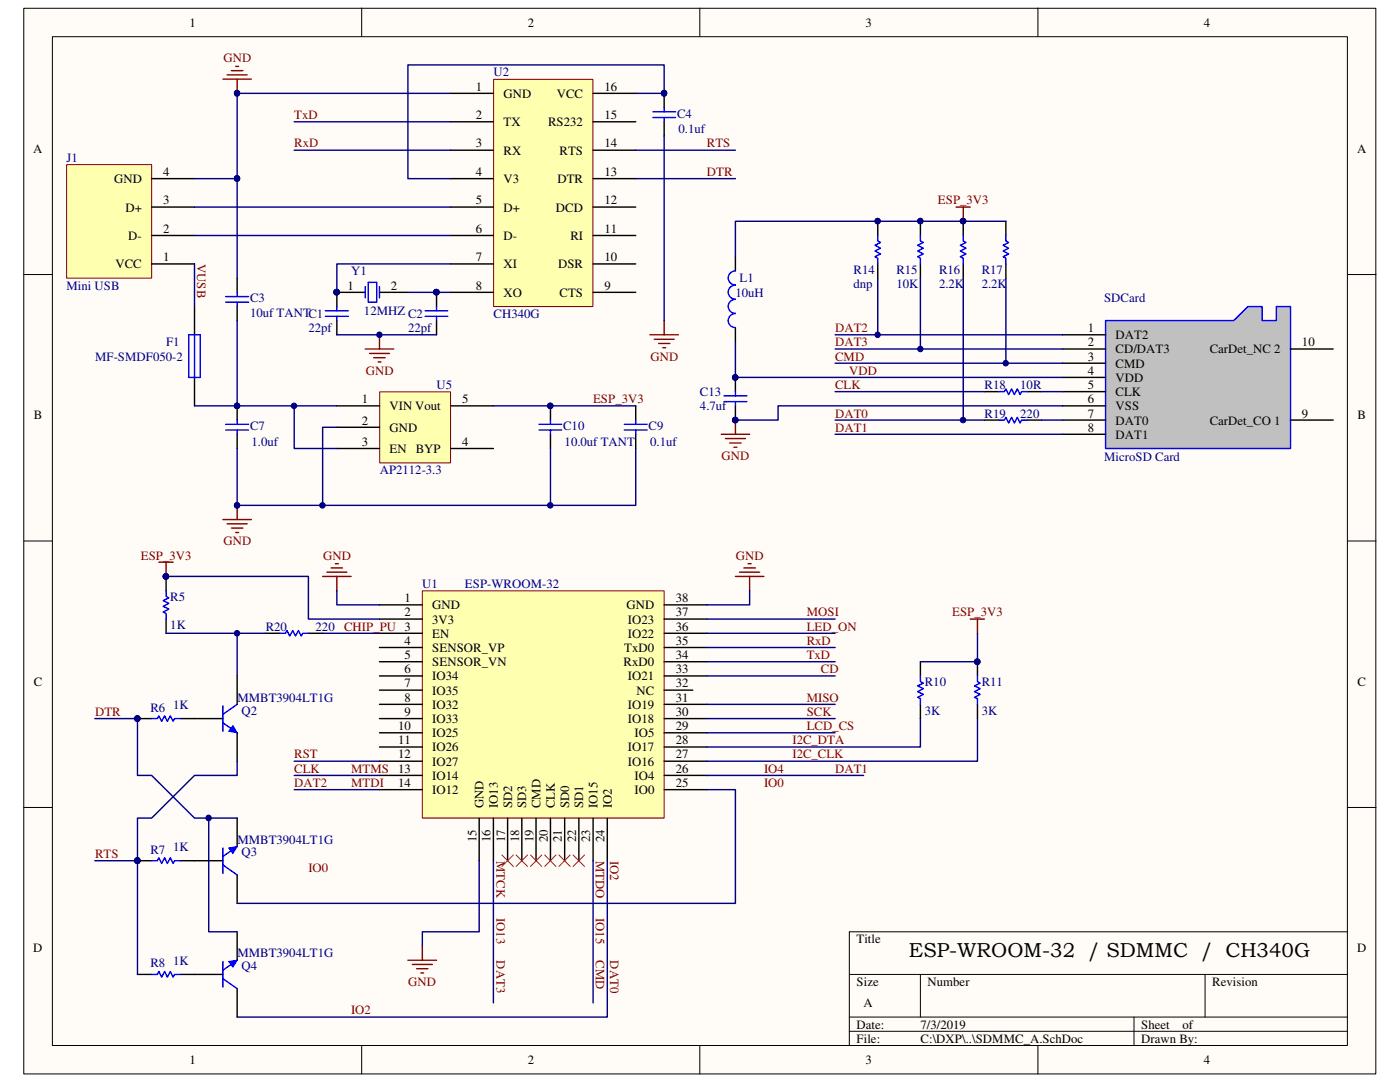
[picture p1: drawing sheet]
<svg xmlns="http://www.w3.org/2000/svg" width="279mm" height="216mm" viewBox="0 0 279 216" stroke-linecap="round" stroke-linejoin="round" font-family="sans-serif">
<path d="M4.8 1.7h269.8v212.6h-269.8z" fill="#fffcf8"/>
<path d="M4.7 1.7h269.9v212.6h-269.9z" fill="none" stroke="#000" stroke-width=".2"/>
<path d="M10.5 7.4h258.4v201.2h-258.4z" fill="#fffcf8"/>
<g fill="none" stroke="#000" stroke-width=".2">
<path d="M10.5 7.3h258.4v201.3h-258.4zM72.2 1.6v5.7M139.7 1.6v5.7M207.1 1.6v5.7M4.7 54.8h5.7M268.9 54.8h5.7M4.7 107.9h5.7M268.9 107.9h5.7M4.7 161.1h5.7M268.9 161.1h5.7M169.5 194.4h99.4M183.7 194.4v8.5"/>
<path d="M240.5 194.4v8.5M268.9 185.9h-99.4v22.7M72.2 208.6v5.7M139.7 208.6v5.7M169.5 202.9h99.4M169.5 205.8h99.4M207.1 208.6v5.7M226.3 202.9v5.7"/>
</g>
<path d="M84.3 117.9h48.2v45.3h-48.2z" fill="#ffffb0"/>
<path d="M84.3 117.9h48.2v45.3h-48.2z" fill="none" stroke="#800000" stroke-width=".2"/>
<g fill="none" stroke="#000" stroke-width=".28">
<path d="M67.2 58.3h5.7M75.7 120.7h8.6M75.7 123.5h8.6M75.7 126.4h8.6M75.7 129.2h8.6M75.7 132h8.6M75.7 134.9h8.6M75.7 137.7h8.6M132.5 120.7h8.6M132.5 123.5h8.6M132.5 126.4h8.6M132.5 129.2h8.6"/>
<path d="M132.5 132h8.6M132.5 134.9h8.6M132.5 137.7h5.8M75.7 140.5h8.6M75.7 143.4h8.6M75.7 146.2h8.6M75.7 149.1h8.6M75.7 151.9h8.6M75.7 154.7h8.6M75.7 157.6h8.6M132.5 140.5h8.6M132.5 143.4h8.6"/>
<path d="M132.5 146.2h8.6M132.5 149.1h8.6M132.5 151.9h8.6M132.5 154.7h8.6M132.5 157.6h8.6M95.6 163.2v8.5M98.5 163.2v8.5M101.3 163.2v8.5M104.1 163.2v8.5M107 163.2v8.5M109.9 163.2v8.5M112.7 163.2v8.5"/>
<path d="M115.5 163.2v8.5M118.4 163.2v8.5M121.2 163.2v8.5"/>
</g>
<circle cx="67.2" cy="58.3" r=".55" fill="#000080"/>
<circle cx="67.2" cy="58.3" r=".55" fill="none" stroke="#000080" stroke-width=".2"/>
<path d="M75.7 58.3h5.7" fill="none" stroke="#000" stroke-width=".28"/>
<path d="M72.9 57.2v2.2M73.5 56.3h1.7v4h-1.7zM75.7 57.2v2.2" fill="none" stroke="#00f" stroke-width=".28"/>
<circle cx="67.2" cy="58.3" r=".55" fill="#000080"/>
<circle cx="67.2" cy="58.3" r=".55" fill="none" stroke="#000080" stroke-width=".2"/>
<path d="M98.6 15.9h19.7v45.3h-19.7z" fill="#ffffb0"/>
<path d="M98.5 15.8h19.8v45.4h-19.8z" fill="none" stroke="#800000" stroke-width=".2"/>
<g fill="none" stroke="#000" stroke-width=".28">
<path d="M90 18.6h8.5M118.4 18.6h8.5M90 24.3h8.5M90 30h8.5M90 35.6h8.5M118.4 24.3h8.5M118.4 30h8.5M118.4 35.6h8.5M67.2 58.3v2.9M90 41.3h8.5M90 47h8.5M90 52.7h8.5"/>
<path d="M90 58.3h8.5M118.4 41.3h8.5M118.4 47h8.5M118.4 52.7h8.5M118.4 58.3h8.5M67.2 64v2.8"/>
</g>
<circle cx="67.2" cy="58.3" r=".55" fill="#000080"/>
<circle cx="67.2" cy="58.3" r=".55" fill="none" stroke="#000080" stroke-width=".2"/>
<path d="M64.9 62h4.6M64.9 63.1h4.6M67.2 61.2v.8M67.2 63.1v.9" fill="none" stroke="#00f" stroke-width=".28"/>
<circle cx="67.2" cy="58.3" r=".55" fill="#000080"/>
<circle cx="67.2" cy="58.3" r=".55" fill="none" stroke="#000080" stroke-width=".2"/>
<path d="M87.1 58.3v2.9M87.1 64v2.8" fill="none" stroke="#000" stroke-width=".28"/>
<circle cx="87.1" cy="58.3" r=".55" fill="#000080"/>
<circle cx="87.1" cy="58.3" r=".55" fill="none" stroke="#000080" stroke-width=".2"/>
<path d="M84.8 62h4.6M84.8 63.1h4.6M87.1 61.2v.8M87.1 63.1v.9" fill="none" stroke="#00f" stroke-width=".28"/>
<circle cx="87.1" cy="58.3" r=".55" fill="#000080"/>
<circle cx="87.1" cy="58.3" r=".55" fill="none" stroke="#000080" stroke-width=".2"/>
<path d="M13.3 32.9h17v22.6h-17z" fill="#ffffb0"/>
<path d="M13.3 32.9h17v22.6h-17z" fill="none" stroke="#800000" stroke-width=".2"/>
<path d="M132.5 18.6v2.9M30.3 35.6h8.5M132.5 24.3v2.8M30.3 52.7h8.5M30.3 47h8.5M30.3 41.3h8.5M47.3 55.5v2.8M47.3 61.2v2.8" fill="none" stroke="#000" stroke-width=".28"/>
<path d="M45 59.2h4.6M47.3 58.3v.9M45 60.3h4.6M47.3 60.3v.9" fill="none" stroke="#00f" stroke-width=".28"/>
<circle cx="132.5" cy="18.6" r=".55" fill="#000080"/>
<circle cx="132.5" cy="18.6" r=".55" fill="none" stroke="#000080" stroke-width=".2"/>
<path d="M130.3 22.3h4.5M130.3 23.5h4.5M132.5 21.5v.8M132.5 23.5v.8" fill="none" stroke="#00f" stroke-width=".28"/>
<circle cx="132.5" cy="18.6" r=".55" fill="#000080"/>
<circle cx="132.5" cy="18.6" r=".55" fill="none" stroke="#000080" stroke-width=".2"/>
<path d="M47.3 81v2.8M47.3 86.7v2.8" fill="none" stroke="#000" stroke-width=".28"/>
<circle cx="47.3" cy="81" r=".54" fill="#000080"/>
<circle cx="47.3" cy="81" r=".54" fill="none" stroke="#000080" stroke-width=".2"/>
<path d="M45 84.7h4.6M45 85.8h4.6M47.3 83.8v.9M47.3 85.8v.9" fill="none" stroke="#00f" stroke-width=".28"/>
<circle cx="47.3" cy="81" r=".54" fill="#000080"/>
<circle cx="47.3" cy="81" r=".54" fill="none" stroke="#000080" stroke-width=".2"/>
<path d="M126.9 81v2.8M126.9 86.7v2.8" fill="none" stroke="#000" stroke-width=".28"/>
<path d="M124.6 84.7h4.6M124.6 85.8h4.6M126.9 83.8v.9M126.9 85.8v.9" fill="none" stroke="#00f" stroke-width=".28"/>
<path d="M67.2 66.8h19.9M98.5 81h28.4" fill="none" stroke="#000080" stroke-width=".28"/>
<path d="M72.9 69.6h5.7M73.7 70.5h4M74.6 71.4h2.3M75.5 72.2h.5M75.7 66.8v2.8" fill="none" stroke="#800000" stroke-width=".28"/>
<circle cx="75.7" cy="66.8" r=".54" fill="#000080"/>
<circle cx="75.7" cy="66.8" r=".54" fill="none" stroke="#000080" stroke-width=".2"/>
<path d="M44.5 15.8h5.7M45.3 14.9h4M46.2 14.1h2.3M47 13.3h.6M47.3 15.8v2.8" fill="none" stroke="#800000" stroke-width=".28"/>
<circle cx="47.3" cy="18.6" r=".56" fill="#000080"/>
<circle cx="47.3" cy="18.6" r=".56" fill="none" stroke="#000080" stroke-width=".2"/>
<path d="M44.5 103.7h5.7M45.3 104.5h4M46.2 105.4h2.3M47 106.3h.6M47.3 100.8v2.9" fill="none" stroke="#800000" stroke-width=".28"/>
<circle cx="47.3" cy="100.8" r=".54" fill="#000080"/>
<circle cx="47.3" cy="100.8" r=".54" fill="none" stroke="#000080" stroke-width=".2"/>
<path d="M64.4 115h5.7M65.2 114.2h4M66.1 113.3h2.3M66.9 112.5h.6M67.2 115v2.9M146.8 115h5.6M147.6 114.2h4M148.5 113.3h2.2M149.3 112.5h.6M149.6 115v2.9" fill="none" stroke="#800000" stroke-width=".28"/>
<path d="M109.9 81v2.8M109.9 86.7v2.8" fill="none" stroke="#000" stroke-width=".28"/>
<circle cx="109.8" cy="81" r=".55" fill="#000080"/>
<circle cx="109.8" cy="81" r=".55" fill="none" stroke="#000080" stroke-width=".2"/>
<path d="M107.6 84.7h4.5M107.6 85.8h4.5M109.9 83.8v.9M109.9 85.8v.9" fill="none" stroke="#00f" stroke-width=".28"/>
<circle cx="109.8" cy="81" r=".55" fill="#000080"/>
<circle cx="109.8" cy="81" r=".55" fill="none" stroke="#000080" stroke-width=".2"/>
<path d="M109.9 89.5v11.3" fill="none" stroke="#000080" stroke-width=".28"/>
<circle cx="109.8" cy="100.8" r=".55" fill="#000080"/>
<circle cx="109.8" cy="100.8" r=".55" fill="none" stroke="#000080" stroke-width=".2"/>
<path d="M38.8 61.2v5.6M38.8 75.3v5.7" fill="none" stroke="#000" stroke-width=".28"/>
<path d="M37.7 66.8h2.3v8.5h-2.3zM38.8 66.8v8.5" fill="none" stroke="#00f" stroke-width=".28"/>
<path d="M75.8 78.2h14.1v14.2h-14.1z" fill="#ffffb0"/>
<path d="M75.8 78.2h14.1v14.2h-14.1z" fill="none" stroke="#800000" stroke-width=".2"/>
<path d="M67.2 81h8.5M67.2 85.3h8.5M67.2 89.5h8.5M90 81h8.5M90 89.5h8.5" fill="none" stroke="#000" stroke-width=".28"/>
<path d="M67.2 85.3h-2.8v15.5" fill="none" stroke="#000080" stroke-width=".28"/>
<circle cx="64.3" cy="100.8" r=".55" fill="#000080"/>
<circle cx="64.3" cy="100.8" r=".55" fill="none" stroke="#000080" stroke-width=".2"/>
<path d="M58.7 81v8.5h8.5" fill="none" stroke="#000080" stroke-width=".28"/>
<circle cx="58.7" cy="81" r=".55" fill="#000080"/>
<circle cx="58.7" cy="81" r=".55" fill="none" stroke="#000080" stroke-width=".2"/>
<path d="M58.7 24.3h31.3M58.7 30h31.3M149.6 117.9v2.8h-8.5M141.1 129.2h25.6M141.1 132h25.6M141.1 123.5h25.6M141.1 126.4h25.6M141.1 143.4h25.6M141.1 146.2h25.6M141.1 140.5h25.6" fill="none" stroke="#000080" stroke-width=".28"/>
<path d="M129.7 66.8h5.7M130.6 67.7h3.9M131.4 68.5h2.3M132.3 69.4h.5M132.5 64v2.8M81.4 191.6h5.7M82.3 192.4h4M83.1 193.3h2.3M84 194.1h.5M84.3 188.8v2.8" fill="none" stroke="#800000" stroke-width=".28"/>
<path d="M220.6 64h25.6l2.8-2.8h2.9v2.8h2.8v-2.8h2.9v28.3h-37z" fill-rule="evenodd" fill="#c0c0c0"/>
<path d="M220.6 64h25.6l2.8-2.8h2.9v2.8h2.8v-2.8h2.9v28.3h-37z" fill="none" stroke="#00f" stroke-width=".28"/>
<path d="M212.1 66.8h8.5M212.1 69.6h8.5M212.1 72.5h8.5M212.1 75.3h8.5M212.1 78.1h8.5M257.6 69.6h8.5M212.1 81h8.5M212.1 83.8h8.5M212.1 86.7h8.5M257.6 83.8h8.5" fill="none" stroke="#000" stroke-width=".28"/>
<path d="M47.3 89.5v11.3h79.6v-11.3M183.7 143.4v5.7h-42.6" fill="none" stroke="#000080" stroke-width=".28"/>
<circle cx="47.3" cy="100.8" r=".54" fill="#000080"/>
<circle cx="47.3" cy="100.8" r=".54" fill="none" stroke="#000080" stroke-width=".2"/>
<path d="M141.1 154.7h31.2" fill="none" stroke="#000080" stroke-width=".28"/>
<path d="M33.1 115v2.9" fill="none" stroke="#000" stroke-width=".28"/>
<circle cx="33.1" cy="115" r=".55" fill="#000080"/>
<circle cx="33.1" cy="115" r=".55" fill="none" stroke="#000080" stroke-width=".2"/>
<path d="M33.1 123.5v2.9" fill="none" stroke="#000" stroke-width=".28"/>
<path d="M33.1 117.9v1.1l.6 .3-1.1 .5 1.1 .6-1.1 .6 1.1 .5-1.1 .6 .5 .3v1.1" fill="none" stroke="#00f" stroke-width=".28"/>
<circle cx="33.1" cy="115" r=".55" fill="#000080"/>
<circle cx="33.1" cy="115" r=".55" fill="none" stroke="#000080" stroke-width=".2"/>
<path d="M47.3 134.9v5.6M38.8 143.4h5.7M47.3 146.2v5.7" fill="none" stroke="#000" stroke-width=".28"/>
<path d="M44.5 144.2l2.8 2M44.5 140.8v5.1M47.3 140.5l-2.8 2" fill="none" stroke="#00f" stroke-width=".28"/>
<path d="M46.5 144.8l.8 1.4-1.7-.3z" fill="#00f"/>
<path d="M46.5 144.8l.8 1.4-1.7-.3z" fill="none" stroke="#00f" stroke-width=".2"/>
<path d="M27.4 143.4h2.9M36 143.4h2.8" fill="none" stroke="#000" stroke-width=".28"/>
<circle cx="27.4" cy="143.4" r=".54" fill="#000080"/>
<circle cx="27.4" cy="143.4" r=".54" fill="none" stroke="#000080" stroke-width=".2"/>
<path d="M30.3 143.4h1.1l.3-.6 .6 1.1 .6-1.1 .5 1.1 .6-1.1 .5 1.1 .3-.5h1.2" fill="none" stroke="#00f" stroke-width=".28"/>
<circle cx="27.4" cy="143.4" r=".54" fill="#000080"/>
<circle cx="27.4" cy="143.4" r=".54" fill="none" stroke="#000080" stroke-width=".2"/>
<path d="M132.5 27.1v36.9M195.1 143.4v8.5h-54" fill="none" stroke="#000080" stroke-width=".28"/>
<path d="M38.8 171.7h5.7M47.3 163.2v5.7M47.3 174.6v5.7" fill="none" stroke="#000" stroke-width=".28"/>
<path d="M44.5 172.6l2.8 2M44.5 169.2v5.1M47.3 168.9l-2.8 2" fill="none" stroke="#00f" stroke-width=".28"/>
<path d="M45.6 169.2l1.7-.3-.8 1.4z" fill="#00f"/>
<path d="M45.6 169.2l1.7-.3-.8 1.4z" fill="none" stroke="#00f" stroke-width=".2"/>
<path d="M27.4 171.7h2.9M36 171.7h2.8" fill="none" stroke="#000" stroke-width=".28"/>
<circle cx="27.4" cy="171.7" r=".55" fill="#000080"/>
<circle cx="27.4" cy="171.7" r=".55" fill="none" stroke="#000080" stroke-width=".2"/>
<path d="M30.3 171.7h1.1l.3-.5 .6 1.1 .6-1.1 .5 1.1 .6-1.1 .5 1.1 .3-.6h1.2" fill="none" stroke="#00f" stroke-width=".28"/>
<circle cx="27.4" cy="171.7" r=".55" fill="#000080"/>
<circle cx="27.4" cy="171.7" r=".55" fill="none" stroke="#000080" stroke-width=".2"/>
<path d="M31.7 112.2h2.8M33.1 112.2v2.8" fill="none" stroke="#800000" stroke-width=".28"/>
<circle cx="33.1" cy="115" r=".55" fill="#000080"/>
<circle cx="33.1" cy="115" r=".55" fill="none" stroke="#000080" stroke-width=".2"/>
<path d="M183.7 132v2.9M195.1 132v2.9M183.7 140.5v2.9" fill="none" stroke="#000" stroke-width=".28"/>
<path d="M183.7 134.9v1.1l.6 .3-1.2 .6 1.2 .5-1.2 .6 1.2 .6-1.2 .5 .6 .3v1.1" fill="none" stroke="#00f" stroke-width=".28"/>
<circle cx="195" cy="132" r=".55" fill="#000080"/>
<circle cx="195" cy="132" r=".55" fill="none" stroke="#000080" stroke-width=".2"/>
<path d="M195.1 140.5v2.9" fill="none" stroke="#000" stroke-width=".28"/>
<path d="M195.1 134.9v1.1l.5 .3-1.1 .6 1.1 .5-1.1 .6 1.1 .6-1.1 .5 .6 .3v1.1" fill="none" stroke="#00f" stroke-width=".28"/>
<circle cx="195" cy="132" r=".55" fill="#000080"/>
<circle cx="195" cy="132" r=".55" fill="none" stroke="#000080" stroke-width=".2"/>
<path d="M193.6 123.5h2.9M195.1 123.5v2.9" fill="none" stroke="#800000" stroke-width=".28"/>
<path d="M195.1 126.4v5.6h-11.4" fill="none" stroke="#000080" stroke-width=".28"/>
<circle cx="195" cy="132" r=".55" fill="#000080"/>
<circle cx="195" cy="132" r=".55" fill="none" stroke="#000080" stroke-width=".2"/>
<path d="M190.8 41.3h2.8M192.2 41.3v2.9" fill="none" stroke="#800000" stroke-width=".28"/>
<circle cx="192.2" cy="44.1" r=".55" fill="#000080"/>
<circle cx="192.2" cy="44.1" r=".55" fill="none" stroke="#000080" stroke-width=".2"/>
<path d="M146.8 68.2v7.1h65.3M166.7 66.8h45.4M64.4 126.4h11.3M141.1 134.9h25.6M58.7 154.7h17M58.7 157.6h17" fill="none" stroke="#000080" stroke-width=".28"/>
<circle cx="146.7" cy="75.3" r=".55" fill="#000080"/>
<circle cx="146.7" cy="75.3" r=".55" fill="none" stroke="#000080" stroke-width=".2"/>
<path d="M166.7 86.7h45.4" fill="none" stroke="#000080" stroke-width=".28"/>
<path d="M175.2 44.2v2.8" fill="none" stroke="#000" stroke-width=".28"/>
<circle cx="175.1" cy="44.1" r=".54" fill="#000080"/>
<circle cx="175.1" cy="44.1" r=".54" fill="none" stroke="#000080" stroke-width=".2"/>
<path d="M175.2 52.7v2.8" fill="none" stroke="#000" stroke-width=".28"/>
<path d="M175.2 47v1.1l.5 .3-1.1 .5 1.1 .6-1.1 .6 1.1 .6-1.1 .5 .6 .3v1.2" fill="none" stroke="#00f" stroke-width=".28"/>
<circle cx="175.1" cy="44.1" r=".54" fill="#000080"/>
<circle cx="175.1" cy="44.1" r=".54" fill="none" stroke="#000080" stroke-width=".2"/>
<path d="M183.7 44.2v2.8" fill="none" stroke="#000" stroke-width=".28"/>
<circle cx="183.7" cy="44.1" r=".53" fill="#000080"/>
<circle cx="183.7" cy="44.1" r=".53" fill="none" stroke="#000080" stroke-width=".2"/>
<path d="M183.7 52.7v2.8" fill="none" stroke="#000" stroke-width=".28"/>
<path d="M183.7 47v1.1l.6 .3-1.2 .5 1.2 .6-1.2 .6 1.2 .6-1.2 .5 .6 .3v1.2" fill="none" stroke="#00f" stroke-width=".28"/>
<circle cx="183.7" cy="44.1" r=".53" fill="#000080"/>
<circle cx="183.7" cy="44.1" r=".53" fill="none" stroke="#000080" stroke-width=".2"/>
<path d="M192.2 44.2v2.8" fill="none" stroke="#000" stroke-width=".28"/>
<circle cx="192.2" cy="44.1" r=".55" fill="#000080"/>
<circle cx="192.2" cy="44.1" r=".55" fill="none" stroke="#000080" stroke-width=".2"/>
<path d="M192.2 52.7v2.8" fill="none" stroke="#000" stroke-width=".28"/>
<path d="M192.2 47v1.1l.6 .3-1.2 .5 1.2 .6-1.2 .6 1.2 .6-1.2 .5 .6 .3v1.2" fill="none" stroke="#00f" stroke-width=".28"/>
<circle cx="192.2" cy="44.1" r=".55" fill="#000080"/>
<circle cx="192.2" cy="44.1" r=".55" fill="none" stroke="#000080" stroke-width=".2"/>
<path d="M200.7 44.2v2.8M200.7 52.7v2.8" fill="none" stroke="#000" stroke-width=".28"/>
<path d="M200.7 47v1.1l.6 .3-1.1 .5 1.1 .6-1.1 .6 1.1 .6-1.1 .5 .5 .3v1.2" fill="none" stroke="#00f" stroke-width=".28"/>
<path d="M166.7 69.6h45.4M212.1 81h-56.8v2.8h-8.5" fill="none" stroke="#000080" stroke-width=".28"/>
<circle cx="146.7" cy="83.8" r=".55" fill="#000080"/>
<circle cx="146.7" cy="83.8" r=".55" fill="none" stroke="#000080" stroke-width=".2"/>
<path d="M175.2 55.5v11.3M95.6 171.7v14.2h-11.3v2.9M98.5 171.7v28.4M118.4 171.7v28.4" fill="none" stroke="#000080" stroke-width=".28"/>
<circle cx="175.1" cy="66.8" r=".54" fill="#000080"/>
<circle cx="175.1" cy="66.8" r=".54" fill="none" stroke="#000080" stroke-width=".2"/>
<path d="M183.7 55.5v14.1" fill="none" stroke="#000080" stroke-width=".28"/>
<circle cx="183.7" cy="69.6" r=".53" fill="#000080"/>
<circle cx="183.7" cy="69.6" r=".53" fill="none" stroke="#000080" stroke-width=".2"/>
<path d="M192.2 55.5v28.3" fill="none" stroke="#000080" stroke-width=".28"/>
<circle cx="192.2" cy="83.8" r=".55" fill="#000080"/>
<circle cx="192.2" cy="83.8" r=".55" fill="none" stroke="#000080" stroke-width=".2"/>
<path d="M166.7 72.5h45.4" fill="none" stroke="#000080" stroke-width=".28"/>
<path d="M146.8 81v2.8" fill="none" stroke="#000" stroke-width=".28"/>
<circle cx="146.7" cy="83.8" r=".55" fill="#000080"/>
<circle cx="146.7" cy="83.8" r=".55" fill="none" stroke="#000080" stroke-width=".2"/>
<path d="M146.8 75.3v2.8" fill="none" stroke="#000" stroke-width=".28"/>
<circle cx="146.7" cy="75.3" r=".55" fill="#000080"/>
<circle cx="146.7" cy="75.3" r=".55" fill="none" stroke="#000080" stroke-width=".2"/>
<path d="M144.5 79h4.6M146.8 78.1v.9M144.5 80.1h4.6M146.8 80.1v.9" fill="none" stroke="#00f" stroke-width=".28"/>
<circle cx="146.7" cy="83.8" r=".55" fill="#000080"/>
<circle cx="146.7" cy="83.8" r=".55" fill="none" stroke="#000080" stroke-width=".2"/>
<circle cx="146.7" cy="75.3" r=".55" fill="#000080"/>
<circle cx="146.7" cy="75.3" r=".55" fill="none" stroke="#000080" stroke-width=".2"/>
<path d="M143.9 86.7h5.7M144.8 87.5h4M145.6 88.4h2.3M146.5 89.2h.6M146.8 83.8v2.9" fill="none" stroke="#800000" stroke-width=".28"/>
<circle cx="146.7" cy="83.8" r=".55" fill="#000080"/>
<circle cx="146.7" cy="83.8" r=".55" fill="none" stroke="#000080" stroke-width=".2"/>
<path d="M196.5 78.1h2.8M205 78.1h2.9M196.5 83.8h2.8M205 83.8h2.9" fill="none" stroke="#000" stroke-width=".28"/>
<path d="M199.3 78.1h1.1l.3-.5 .6 1.1 .6-1.1 .5 1.1 .6-1.1 .6 1.1 .3-.6h1.1M199.3 83.8h1.1l.3-.5 .6 1.1 .6-1.1 .5 1.1 .6-1.1 .6 1.1 .3-.6h1.1" fill="none" stroke="#00f" stroke-width=".28"/>
<path d="M200.7 55.5v17M166.7 78.1h29.8M207.9 78.1h4.2M166.7 83.8h29.8M207.9 83.8h4.2" fill="none" stroke="#000080" stroke-width=".28"/>
<circle cx="200.7" cy="72.5" r=".54" fill="#000080"/>
<circle cx="200.7" cy="72.5" r=".54" fill="none" stroke="#000080" stroke-width=".2"/>
<path d="M146.8 51.2v2.9M146.8 65.4v2.8M53 126.4h2.8M61.6 126.4h2.8" fill="none" stroke="#000" stroke-width=".28"/>
<path d="M146.8 59.7a1.4 1.4 0 0 0-1.5 1.4 1.4 1.4 0 0 0 1.5 1.4M146.8 54.1a1.42 1.42 0 0 0-1.5 1.4 1.42 1.42 0 0 0 1.5 1.4 1.4 1.4 0 0 0-1.5 1.4 1.4 1.4 0 0 0 1.5 1.4M146.8 62.6a1.4 1.4 0 0 0-1.5 1.4 1.4 1.4 0 0 0 1.5 1.4M55.8 126.4h1.2l.3-.6 .5 1.1 .6-1.1 .6 1.1 .6-1.1 .5 1.1 .3-.5h1.2" fill="none" stroke="#00f" stroke-width=".28"/>
<path d="M100.2 170.6l2.2 2.3M102.4 170.6l-2.2 2.3M103 170.6l2.3 2.3M105.3 170.6l-2.3 2.3M105.9 170.6l2.2 2.3M108.1 170.6l-2.2 2.3M108.7 170.6l2.3 2.3M111 170.6l-2.3 2.3M111.5 170.6l2.3 2.3M113.8 170.6l-2.3 2.3M114.4 170.6l2.3 2.3M116.7 170.6l-2.3 2.3" fill="none" stroke="#f00" stroke-width=".2"/>
<path d="M33.1 126.4h19.9M47.3 126.4v8.5M121.2 171.7v31.2h-73.9" fill="none" stroke="#000080" stroke-width=".28"/>
<circle cx="47.3" cy="126.4" r=".54" fill="#000080"/>
<circle cx="47.3" cy="126.4" r=".54" fill="none" stroke="#000080" stroke-width=".2"/>
<path d="M81.4 58.3h5.7M58.7 151.9h17" fill="none" stroke="#000080" stroke-width=".28"/>
<circle cx="87.1" cy="58.3" r=".55" fill="#000080"/>
<circle cx="87.1" cy="58.3" r=".55" fill="none" stroke="#000080" stroke-width=".2"/>
<path d="M87.1 58.3h2.9" fill="none" stroke="#000080" stroke-width=".28"/>
<circle cx="87.1" cy="58.3" r=".55" fill="#000080"/>
<circle cx="87.1" cy="58.3" r=".55" fill="none" stroke="#000080" stroke-width=".2"/>
<path d="M90 52.7h-22.8v5.6" fill="none" stroke="#000080" stroke-width=".28"/>
<circle cx="67.2" cy="58.3" r=".55" fill="#000080"/>
<circle cx="67.2" cy="58.3" r=".55" fill="none" stroke="#000080" stroke-width=".2"/>
<path d="M38.8 52.7v8.5M47.3 64v17" fill="none" stroke="#000080" stroke-width=".28"/>
<circle cx="47.3" cy="81" r=".54" fill="#000080"/>
<circle cx="47.3" cy="81" r=".54" fill="none" stroke="#000080" stroke-width=".2"/>
<path d="M47.3 35.6v19.9M38.8 41.3h51.2M38.8 47h51.2M38.8 81h28.4" fill="none" stroke="#000080" stroke-width=".28"/>
<circle cx="47.3" cy="35.6" r=".55" fill="#000080"/>
<circle cx="47.3" cy="35.6" r=".55" fill="none" stroke="#000080" stroke-width=".2"/>
<path d="M38.8 35.6h8.5" fill="none" stroke="#000080" stroke-width=".28"/>
<circle cx="47.3" cy="35.6" r=".55" fill="#000080"/>
<circle cx="47.3" cy="35.6" r=".55" fill="none" stroke="#000080" stroke-width=".2"/>
<path d="M90 18.6h-42.7v17" fill="none" stroke="#000080" stroke-width=".28"/>
<circle cx="47.3" cy="35.6" r=".55" fill="#000080"/>
<circle cx="47.3" cy="35.6" r=".55" fill="none" stroke="#000080" stroke-width=".2"/>
<circle cx="47.3" cy="18.6" r=".56" fill="#000080"/>
<circle cx="47.3" cy="18.6" r=".56" fill="none" stroke="#000080" stroke-width=".2"/>
<path d="M126.9 30h19.9M126.9 35.6h19.9M200.7 44.2h-53.9v7M33.1 115h28.5v8.5h14.1M67.2 117.9v2.8h8.5" fill="none" stroke="#000080" stroke-width=".28"/>
<circle cx="33.1" cy="115" r=".55" fill="#000080"/>
<circle cx="33.1" cy="115" r=".55" fill="none" stroke="#000080" stroke-width=".2"/>
<path d="M126.9 18.6h5.6v-5.6h-51.1v22.6h8.6" fill="none" stroke="#000080" stroke-width=".28"/>
<circle cx="132.5" cy="18.6" r=".55" fill="#000080"/>
<circle cx="132.5" cy="18.6" r=".55" fill="none" stroke="#000080" stroke-width=".2"/>
<path d="M141.1 157.6h5.7v22.7h-99.5" fill="none" stroke="#000080" stroke-width=".28"/>
<path d="M38.8 194.4h5.7M47.3 185.9v5.7M47.3 197.3v5.6" fill="none" stroke="#000" stroke-width=".28"/>
<path d="M44.5 195.3l2.8 2M44.5 191.9v5.1M47.3 191.6l-2.8 2" fill="none" stroke="#00f" stroke-width=".28"/>
<path d="M45.6 191.9l1.7-.3-.8 1.4z" fill="#00f"/>
<path d="M45.6 191.9l1.7-.3-.8 1.4z" fill="none" stroke="#00f" stroke-width=".2"/>
<path d="M27.4 194.4h2.9M36 194.4h2.8" fill="none" stroke="#000" stroke-width=".28"/>
<path d="M30.3 194.4h1.1l.3-.6 .6 1.2 .6-1.2 .5 1.2 .6-1.2 .5 1.2 .3-.6h1.2" fill="none" stroke="#00f" stroke-width=".28"/>
<path d="M18.9 171.7h8.5" fill="none" stroke="#000080" stroke-width=".28"/>
<circle cx="27.4" cy="171.7" r=".55" fill="#000080"/>
<circle cx="27.4" cy="171.7" r=".55" fill="none" stroke="#000080" stroke-width=".2"/>
<path d="M47.3 151.9v2.8h-8.5l-8.5 8.5h-2.9v8.5" fill="none" stroke="#000080" stroke-width=".28"/>
<circle cx="27.4" cy="171.7" r=".55" fill="#000080"/>
<circle cx="27.4" cy="171.7" r=".55" fill="none" stroke="#000080" stroke-width=".2"/>
<path d="M27.4 171.7v22.7" fill="none" stroke="#000080" stroke-width=".28"/>
<circle cx="27.4" cy="171.7" r=".55" fill="#000080"/>
<circle cx="27.4" cy="171.7" r=".55" fill="none" stroke="#000080" stroke-width=".2"/>
<path d="M18.9 143.4h8.5" fill="none" stroke="#000080" stroke-width=".28"/>
<circle cx="27.4" cy="143.4" r=".54" fill="#000080"/>
<circle cx="27.4" cy="143.4" r=".54" fill="none" stroke="#000080" stroke-width=".2"/>
<path d="M27.4 143.4v11.3h2.9l8.5 8.5h8.5" fill="none" stroke="#000080" stroke-width=".28"/>
<circle cx="27.4" cy="143.4" r=".54" fill="#000080"/>
<circle cx="27.4" cy="143.4" r=".54" fill="none" stroke="#000080" stroke-width=".2"/>
<path d="M41.7 163.2v22.7h5.6" fill="none" stroke="#000080" stroke-width=".28"/>
<circle cx="41.6" cy="163.2" r=".56" fill="#000080"/>
<circle cx="41.6" cy="163.2" r=".56" fill="none" stroke="#000080" stroke-width=".2"/>
<text font-size="4" x="181.4" y="191">ESP-WROOM-32 / SDMMC / CH340G</text>
<g font-size="2.5">
<text x="37.8" y="5.3">1</text>
<text x="105.3" y="5.3">2</text>
<text x="172.8" y="5.3">3</text>
<text x="240.2" y="5.3">4</text>
<text x="95" y="18.1">1</text>
<text x="95" y="23.7">2</text>
<text x="100.5" y="19.5">GND</text>
<text x="111.1" y="19.5">VCC</text>
<text x="120.6" y="23.7">15</text>
<text x="120.6" y="18.1">16</text>
<text x="95" y="29.4">3</text>
<text x="100.5" y="25.2">TX</text>
<text x="109.4" y="25.2">RS232</text>
<text x="120.6" y="29.4">14</text>
<text x="6.6" y="30.5">A</text>
<text x="32.6" y="35.1">4</text>
<text x="95" y="35.1">4</text>
<text x="100.5" y="30.9">RX</text>
<text x="111.7" y="30.9">RTS</text>
<text x="120.6" y="35.1">13</text>
<text x="270.8" y="30.5">A</text>
<text x="22.8" y="36.5">GND</text>
<text x="32.6" y="40.8">3</text>
<text x="95" y="40.8">5</text>
<text x="100.5" y="36.5">V3</text>
<text x="111.3" y="36.5">DTR</text>
<text x="120.6" y="40.8">12</text>
<text x="25" y="42.2">D+</text>
<text x="25.6" y="47.8">D-</text>
<text x="32.6" y="46.4">2</text>
<text x="95" y="46.4">6</text>
<text x="100.5" y="42.2">D+</text>
<text x="100.5" y="47.8">D-</text>
<text x="111" y="42.2">DCD</text>
<text x="113.8" y="47.8">RI</text>
<text x="120.6" y="46.4">11</text>
<text x="23" y="53.5">VCC</text>
<text x="32.6" y="52.1">1</text>
<text x="95" y="52.1">7</text>
<text x="100.5" y="53.5">XI</text>
<text x="111.4" y="53.5">DSR</text>
<text x="120.6" y="52.1">10</text>
<text x="69.4" y="57.8">1</text>
<text x="78" y="57.8">2</text>
<text x="95" y="57.8">8</text>
<text x="100.5" y="59.2">XO</text>
<text x="111.7" y="59.2">CTS</text>
<text x="120.6" y="57.8">9</text>
<text x="217.1" y="66.3">1</text>
<text x="217.1" y="69.1">2</text>
<text x="217.1" y="72">3</text>
<text x="222.6" y="67.7">DAT2</text>
<text x="222.6" y="70.5">CD/DAT3</text>
<text x="241.4" y="70.5">CarDet_NC 2</text>
<text x="259.8" y="69.1">10</text>
<text x="217.1" y="74.8">4</text>
<text x="217.1" y="77.6">5</text>
<text x="222.6" y="73.4">CMD</text>
<text x="222.6" y="76.2">VDD</text>
<text x="6.7" y="83.7">B</text>
<text x="72.2" y="80.5">1</text>
<text x="77.8" y="81.9">VIN Vout</text>
<text x="92.2" y="80.5">5</text>
<text x="217.1" y="80.5">6</text>
<text x="217.1" y="83.3">7</text>
<text x="222.6" y="79">CLK</text>
<text x="222.6" y="81.9">VSS</text>
<text x="259.8" y="83.3">9</text>
<text x="270.9" y="83.7">B</text>
<text x="72.2" y="84.7">2</text>
<text x="72.2" y="89">3</text>
<text x="77.8" y="86.1">GND</text>
<text x="92.2" y="89">4</text>
<text x="217.1" y="86.1">8</text>
<text x="222.6" y="84.7">DAT0</text>
<text x="222.6" y="87.5">DAT1</text>
<text x="241.4" y="84.7">CarDet_CO 1</text>
<text x="77.8" y="90.4">EN</text>
<text x="83" y="90.4">BYP</text>
<text x="80.7" y="120.2">1</text>
<text x="80.7" y="123">2</text>
<text x="86.3" y="121.6">GND</text>
<text x="86.3" y="124.4">3V3</text>
<text x="125.1" y="121.6">GND</text>
<text x="125.3" y="124.4">IO23</text>
<text x="134.9" y="125.8">36</text>
<text x="134.9" y="123">37</text>
<text x="134.9" y="120.2">38</text>
<text x="80.7" y="128.7">4</text>
<text x="80.7" y="131.5">5</text>
<text x="86.3" y="127.3">EN</text>
<text x="86.3" y="130.1">SENSOR_VP</text>
<text x="124.6" y="130.1">TxD0</text>
<text x="125.3" y="127.3">IO22</text>
<text x="134.9" y="131.5">34</text>
<text x="134.9" y="128.7">35</text>
<text x="6.7" y="136.8">C</text>
<text x="80.7" y="134.3">6</text>
<text x="80.7" y="137.2">7</text>
<text x="86.3" y="132.9">SENSOR_VN</text>
<text x="86.3" y="135.8">IO34</text>
<text x="124.5" y="132.9">RxD0</text>
<text x="125.3" y="135.8">IO21</text>
<text x="134.9" y="134.3">33</text>
<text x="134.9" y="137.2">32</text>
<text x="270.9" y="136.8">C</text>
<text x="80.7" y="140">8</text>
<text x="80.7" y="142.8">9</text>
<text x="86.3" y="138.6">IO35</text>
<text x="86.3" y="141.4">IO32</text>
<text x="125.3" y="141.4">IO19</text>
<text x="127" y="138.6">NC</text>
<text x="134.9" y="142.8">30</text>
<text x="134.9" y="140">31</text>
<text x="79.5" y="145.7">10</text>
<text x="79.5" y="148.5">11</text>
<text x="86.3" y="144.3">IO33</text>
<text x="86.3" y="147.1">IO25</text>
<text x="86.3" y="149.9">IO26</text>
<text x="125.3" y="149.9">IO17</text>
<text x="125.3" y="144.3">IO18</text>
<text x="126.6" y="147.1">IO5</text>
<text x="134.9" y="148.5">28</text>
<text x="134.9" y="145.7">29</text>
<text x="79.5" y="151.3">12</text>
<text x="79.5" y="154.2">13</text>
<text x="86.3" y="152.8">IO27</text>
<text x="86.3" y="155.6">IO14</text>
<text x="125.3" y="152.8">IO16</text>
<text x="126.6" y="155.6">IO4</text>
<text x="134.9" y="154.2">26</text>
<text x="134.9" y="151.3">27</text>
<text x="79.5" y="157">14</text>
<text x="86.3" y="158.5">IO12</text>
<text x="96.5" y="161.2" transform="rotate(-90 96.5 161.2)">GND</text>
<text x="99.4" y="161.2" transform="rotate(-90 99.4 161.2)">IO13</text>
<text x="102.2" y="161.2" transform="rotate(-90 102.2 161.2)">SD2</text>
<text x="105" y="161.2" transform="rotate(-90 105 161.2)">SD3</text>
<text x="107.9" y="161.2" transform="rotate(-90 107.9 161.2)">CMD</text>
<text x="110.7" y="161.2" transform="rotate(-90 110.7 161.2)">CLK</text>
<text x="113.6" y="161.2" transform="rotate(-90 113.6 161.2)">SD0</text>
<text x="116.4" y="161.2" transform="rotate(-90 116.4 161.2)">SD1</text>
<text x="119.3" y="161.2" transform="rotate(-90 119.3 161.2)">IO15</text>
<text x="122.1" y="161.2" transform="rotate(-90 122.1 161.2)">IO2</text>
<text x="126.6" y="158.5">IO0</text>
<text x="134.9" y="157">25</text>
<text x="95.1" y="168.1" transform="rotate(-90 95.1 168.1)">15</text>
<text x="97.9" y="168.1" transform="rotate(-90 97.9 168.1)">16</text>
<text x="100.8" y="168.1" transform="rotate(-90 100.8 168.1)">17</text>
<text x="103.6" y="168.1" transform="rotate(-90 103.6 168.1)">18</text>
<text x="106.5" y="168.1" transform="rotate(-90 106.5 168.1)">19</text>
<text x="109.3" y="168.1" transform="rotate(-90 109.3 168.1)">20</text>
<text x="112.1" y="168.1" transform="rotate(-90 112.1 168.1)">21</text>
<text x="115" y="168.1" transform="rotate(-90 115 168.1)">22</text>
<text x="117.8" y="168.1" transform="rotate(-90 117.8 168.1)">23</text>
<text x="120.6" y="168.1" transform="rotate(-90 120.6 168.1)">24</text>
<text x="6.6" y="190">D</text>
<text x="170.9" y="188.2">Title</text>
<text x="270.8" y="190">D</text>
<text x="170.9" y="196.7">Size</text>
<text x="185.1" y="196.7">Number</text>
<text x="241.9" y="196.7">Revision</text>
<text x="172.3" y="201">A</text>
<text x="170.9" y="205.2">Date:</text>
<text x="170.9" y="208.1">File:</text>
<text x="183.7" y="208.1">C:\DXP\..\SDMMC_A.SchDoc</text>
<text x="183.7" y="205.2">7/3/2019</text>
<text x="227.8" y="205.2">Sheet</text>
<text x="227.8" y="208.1">Drawn By:</text>
<text x="236" y="205.2">of</text>
<text x="37.8" y="212.3">1</text>
<text x="105.3" y="212.3">2</text>
<text x="172.8" y="212.3">3</text>
<text x="240.2" y="212.3">4</text>
</g>
<g font-size="2.5" fill="#800000">
<text x="44.6" y="12.4">GND</text>
<text x="58.7" y="23.7">TxD</text>
<text x="58.7" y="29.4">RxD</text>
<text x="141.1" y="29.4">RTS</text>
<text x="141.1" y="35.1">DTR</text>
<text x="187.2" y="40.8">ESP_3V3</text>
<text x="39.4" y="52.7" transform="rotate(90 39.4 52.7)">VUSB</text>
<text x="129.8" y="72">GND</text>
<text x="166.7" y="72">CMD</text>
<text x="166.7" y="69.1">DAT3</text>
<text x="166.7" y="66.3">DAT2</text>
<text x="73" y="74.8">GND</text>
<text x="166.7" y="77.6">CLK</text>
<text x="169.5" y="74.8">VDD</text>
<text x="118.4" y="80.5">ESP_3V3</text>
<text x="166.7" y="83.3">DAT0</text>
<text x="166.7" y="86.1">DAT1</text>
<text x="144" y="91.8">GND</text>
<text x="28.1" y="111.7">ESP_3V3</text>
<text x="44.6" y="108.8">GND</text>
<text x="64.5" y="111.7">GND</text>
<text x="146.9" y="111.7">GND</text>
<text x="68.7" y="125.8">CHIP_PU 3</text>
<text x="161" y="123">MOSI</text>
<text x="161" y="125.8">LED_ON</text>
<text x="190" y="123">ESP_3V3</text>
<text x="161" y="128.7">RxD</text>
<text x="161" y="131.5">TxD</text>
<text x="163.8" y="134.3">CD</text>
<text x="19" y="142.8">DTR</text>
<text x="161" y="142.8">SCK</text>
<text x="161" y="140">MISO</text>
<text x="158.2" y="148.5">I2C_DTA</text>
<text x="161" y="145.7">LCD_CS</text>
<text x="58.7" y="154.2">CLK</text>
<text x="58.7" y="151.3">RST</text>
<text x="70.1" y="154.2">MTMS</text>
<text x="152.5" y="154.2">IO4</text>
<text x="158.2" y="151.3">I2C_CLK</text>
<text x="166.7" y="154.2">DAT1</text>
<text x="58.7" y="157">DAT2</text>
<text x="70.1" y="157">MTDI</text>
<text x="152.5" y="157">IO0</text>
<text x="19" y="171.2">RTS</text>
<text x="99.1" y="171.7" transform="rotate(90 99.1 171.7)">MTCK</text>
<text x="118.9" y="171.7" transform="rotate(90 118.9 171.7)">MTDO</text>
<text x="121.8" y="171.7" transform="rotate(90 121.8 171.7)">IO2</text>
<text x="61.6" y="174">IO0</text>
<text x="99.1" y="183.1" transform="rotate(90 99.1 183.1)">IO13</text>
<text x="118.9" y="183.1" transform="rotate(90 118.9 183.1)">IO15</text>
<text x="99.1" y="191.6" transform="rotate(90 99.1 191.6)">DAT3</text>
<text x="118.9" y="191.6" transform="rotate(90 118.9 191.6)">CMD</text>
<text x="121.8" y="191.6" transform="rotate(90 121.8 191.6)">DAT0</text>
<text x="81.5" y="196.7">GND</text>
<text x="70.1" y="202.4">IO2</text>
</g>
<g font-size="2.5" fill="#000080">
<text x="98.5" y="15.2">U2</text>
<text x="135.1" y="23.5">C4</text>
<text x="135.4" y="26.6">0.1uf</text>
<text x="13.3" y="32.3">J1</text>
<text x="13.3" y="57.8">Mini USB</text>
<text x="70.1" y="54.9">Y1</text>
<text x="146.8" y="59.2">10uH</text>
<text x="147.6" y="56.3">L1</text>
<text x="170.3" y="57.5">dnp</text>
<text x="170.3" y="54.7">R14</text>
<text x="178.9" y="57.5">10K</text>
<text x="178.9" y="54.7">R15</text>
<text x="187.4" y="57.5">2.2K</text>
<text x="187.4" y="54.7">R16</text>
<text x="195.9" y="57.5">2.2K</text>
<text x="195.9" y="54.7">R17</text>
<text x="49.9" y="63.2">10uf TANTC1</text>
<text x="49.9" y="60.3">C3</text>
<text x="72.6" y="62.9">12MHZ C2</text>
<text x="98.5" y="63.5">CH340G</text>
<text x="220.3" y="60.3">SDCard</text>
<text x="19" y="72">MF-SMDF050-2</text>
<text x="33.1" y="69.1">F1</text>
<text x="61.6" y="66.3">22pf</text>
<text x="81.4" y="66.3">22pf</text>
<text x="87.1" y="77.6">U5</text>
<text x="196.5" y="77.6">R18</text>
<text x="203.6" y="77.6">10R</text>
<text x="139.7" y="81.9">4.7uf</text>
<text x="139.7" y="79">C13</text>
<text x="196.5" y="83.3">R19</text>
<text x="203.6" y="83.3">220</text>
<text x="49.9" y="85.9">C7</text>
<text x="50.2" y="89">1.0uf</text>
<text x="112.4" y="85.9">C10</text>
<text x="112.7" y="89">10.0uf TANT</text>
<text x="129.5" y="85.9">C9</text>
<text x="129.8" y="89">0.1uf</text>
<text x="75.8" y="94.7">AP2112-3.3</text>
<text x="220.3" y="92.1">MicroSD Card</text>
<text x="34" y="119.9">R5</text>
<text x="84.3" y="117.3">U1</text>
<text x="92.8" y="117.3">ESP-WROOM-32</text>
<text x="34" y="125.6">1K</text>
<text x="53" y="125.8">R20</text>
<text x="63" y="125.8">220</text>
<text x="184.6" y="136.9">R10</text>
<text x="195.9" y="136.9">R11</text>
<text x="30" y="142">R6</text>
<text x="34.6" y="141.4">1K</text>
<text x="47.4" y="140">MMBT3904LT1G</text>
<text x="48.2" y="142.6">Q2</text>
<text x="184.6" y="142.6">3K</text>
<text x="195.9" y="142.6">3K</text>
<text x="30" y="170.3">R7</text>
<text x="34.6" y="169.8">1K</text>
<text x="47.4" y="168.4">MMBT3904LT1G</text>
<text x="48.2" y="170.9">Q3</text>
<text x="47.4" y="191.1">MMBT3904LT1G</text>
<text x="30" y="193">R8</text>
<text x="34.6" y="192.5">1K</text>
<text x="48.2" y="193.6">Q4</text>
</g>
</svg>
